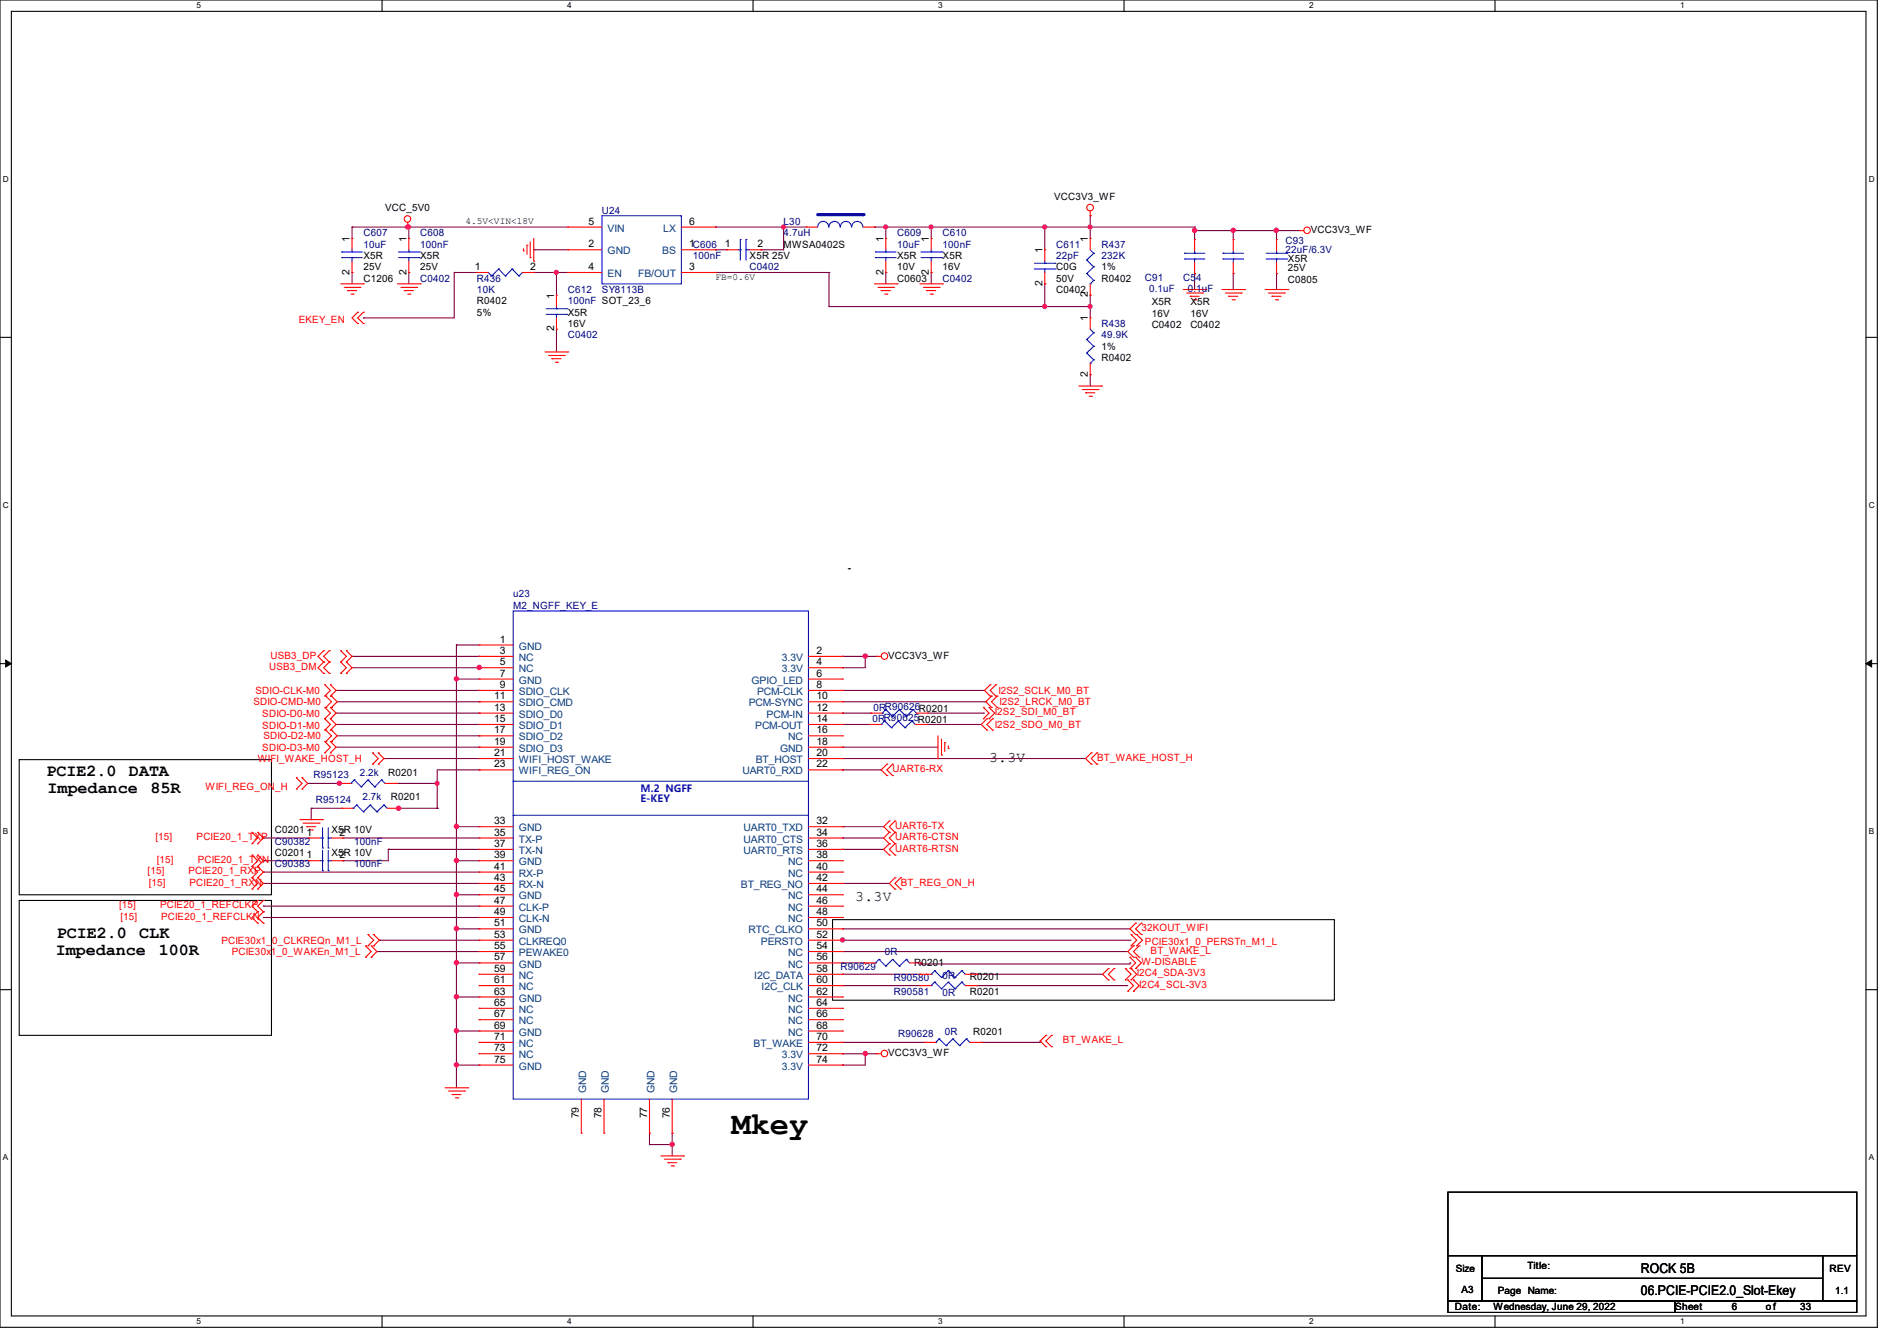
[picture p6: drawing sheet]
<svg xmlns="http://www.w3.org/2000/svg" width="297mm" height="210mm" viewBox="0 0 297 210" stroke-linecap="round" stroke-linejoin="round" font-family="sans-serif">
<path d="M0 0h293.9v207.9h-293.9zM1.8 1.8h290.3v204.3h-290.3z" fill="none" stroke="#000" stroke-width=".17"/>
<g fill="#fff">
<path d="M30.8 .2h.7v1.4h-.7z"/>
<path d="M30.8 206.2h.7v1.4h-.7z"/>
</g>
<path d="M59.8 0v1.8M59.8 206.1v1.8" fill="none" stroke="#000" stroke-width=".17"/>
<g fill="#fff">
<path d="M88.8 .2h.7v1.4h-.7z"/>
<path d="M88.8 206.2h.7v1.4h-.7z"/>
</g>
<path d="M117.9 0v1.8M117.9 206.1v1.8" fill="none" stroke="#000" stroke-width=".17"/>
<g fill="#fff">
<path d="M146.9 .2h.7v1.4h-.7z"/>
<path d="M146.9 206.2h.7v1.4h-.7z"/>
</g>
<path d="M176 0v1.8M176 206.1v1.8" fill="none" stroke="#000" stroke-width=".17"/>
<g fill="#fff">
<path d="M205 .2h.7v1.4h-.7z"/>
<path d="M205 206.2h.7v1.4h-.7z"/>
</g>
<path d="M234.1 0v1.8M234.1 206.1v1.8" fill="none" stroke="#000" stroke-width=".17"/>
<g fill="#fff">
<path d="M263.1 .2h.6v1.4h-.6z"/>
<path d="M263.1 206.2h.6v1.4h-.6z"/>
<path d="M.5 27.3h.9v1.4h-.9z"/>
<path d="M292.6 27.3h.9v1.4h-.9z"/>
<path d="M.5 78.4h.9v1.4h-.9z"/>
<path d="M292.6 78.4h.9v1.4h-.9z"/>
</g>
<path d="M0 52.8h1.8M292.1 52.8h1.8" fill="none" stroke="#000" stroke-width=".17"/>
<g fill="#fff">
<path d="M.5 129.5h.8v1.4h-.8z"/>
<path d="M292.6 129.5h.8v1.4h-.8z"/>
</g>
<path d="M0 103.9h1.8M292.1 103.9h1.8" fill="none" stroke="#000" stroke-width=".17"/>
<path d="M.9 103.4l.9 .5-.9 .5zM292.1 103.9l.9-.5v1z" fill="#000" stroke="#000" stroke-width=".16"/>
<g fill="#fff">
<path d="M.5 180.5h.8v1.4h-.8z"/>
<path d="M292.6 180.5h.8v1.4h-.8z"/>
</g>
<g fill="none" stroke="#000" stroke-width=".17">
<path d="M132.8 89.1h.2M133 89.1h.1M3 119h39.5v21.1h-39.5zM0 155h1.8M3 141h39.5v21.1h-39.5zM130.3 144h78.6v12.6h-78.6zM292.1 155h1.8M226.7 186.7h64v9.9h-64zM226.7 196.6h5.3v7.2h-5.3zM232 196.6h53.4v3.6h-53.4zM285.4 196.6h5.3v7.2h-5.3zM226.7 203.8h35.6v1.7h-35.6z"/>
<path d="M232 200.2h53.4v3.6h-53.4zM262.3 203.8h28.4v1.7h-28.4z"/>
</g>
<g fill="none" stroke="#800040" stroke-width=".17">
<path d="M55.1 35.6h.1M55.1 35.6h33.8M55.1 35.6v1.7M63.8 35.6h.1M64 35.6h.1M64 35.6v1.7M83.6 39.1h.1M83.6 39.1h5.3M112 39.1h.1M112 35.6h.1M112 35.6h14.2M112 39.1h1.8"/>
<path d="M119.1 39.1h.1M122.7 35.6h.1M122.7 35.6v3.5h-3.6M136.9 35.6h.1M136.9 35.6h50.1M138.7 35.6h.1M138.7 35.6v1.7M145.8 35.6h.1M145.8 35.6v1.7M163.6 35.6h.1M163.6 35.6v3.5M170.7 35.6h.1"/>
<path d="M170.7 33.8h.1M170.7 33.8v3.5M187 36.1h.1M187 37.5h.1M187 35.6h.1M187 36.1h16.4M187 35.6v1.9M193.1 36.1h.1M193.1 36.1v1.4M199.9 36.1h.1M199.9 36.1v1.4M55.1 42.7h.1"/>
<path d="M55.1 42.7v1.7M56.9 49.8h.1M64 42.7h.1M64 42.7v1.7M71.1 42.7h.1M71.1 42.7h3.6M71.1 42.7v7.1h-14.2M83.6 42.7h.1M83.6 42.7h5.3M87.1 42.7h.1M87.1 51.6h.1M87.1 42.7v3.5"/>
<path d="M87.1 51.6v3.5M112 42.7h.1M112 42.7h17.8M129.8 42.7h.1M129.8 48h.1M129.8 42.7v5.3M129.8 48h40.9M138.7 42.7h.1M138.7 42.7v1.7M145.8 42.7h.1M145.8 42.7v1.7M163.6 44.4h.1"/>
<path d="M163.6 48h.1M163.6 44.4v3.6M170.7 48h.1M170.7 58.7h.1M170.7 46.2h.1M170.7 46.2v3.6M170.7 58.7v1.8M187 42.8h.1M187 42.8v2.5M193.1 42.8h.1M193.1 42.8v2.5M199.9 42.8h.1"/>
<path d="M199.9 42.8v2.5M52.6 117h22.4M52.6 108.1h22.4M52.6 111.7h22.4M52.6 113.5h22.4M52.8 109.9h22.2M52.8 115.2h22.2M55.1 102.8h19.9M55.1 104.6h20.1M60.1 118.8h.1M60.1 118.8h14.9M71.5 101h.1"/>
<path d="M71.5 106.3h.1M71.5 101v69.3M71.5 101h3.5M71.5 106.3h3.5M75 117h.1M75 115.2h.1M75 113.5h.1M75 111.7h.1M75 108.1h.1M75 109.9h.1M75 102.8h.1M75 104.6h.1"/>
<path d="M75.2 104.6h.1M131.9 117h.1M131.9 102.8h.1M131.9 104.6h.1M131.9 118.8h.1M131.9 108.1h.1M131.9 111.7h.1M131.9 113.5h.1M131.9 117h15M131.9 118.8h38.1M131.9 102.8h5.3M131.9 108.1h22.2"/>
<path d="M131.9 109.9h22.4M131.9 111.7h4.5M131.9 113.5h4.3M135.5 102.8h.1M135.5 102.8v1.8h-3.6M145.1 113.5h.1M145.1 113.5h8.5M145.2 111.7h8.8M154 111.7h.1M154.3 109.9h.1M41.2 138.3h.1M41.2 136.6h.1"/>
<path d="M41.2 134.8h.1M41.2 131.2h.1M41.2 138.3h33.8M41.2 134.8h7.1M41.2 131.2h7.1M41.2 136.6h33.8M48.2 122.7h5.1M48.7 128.4h.1M48.7 126.6h.1M48.7 126.6h4.8M48.7 126.6v1.8M53.2 122.7h.1"/>
<path d="M53.3 122.7h.1M53.7 131.2h.1M53.7 134.8h.1M53.7 131.2h21.3M60.8 133h.1M60.8 133v1.8h-7.1M60.8 133h14.2M62.1 122.7h6.4M62.2 126.6h6.3M62.4 126.6h.1M68.5 122.7h.1M68.5 126.6h.1"/>
<path d="M71.5 129.5h.1M71.5 134.8h.1M71.5 129.5h3.5M71.5 134.8h3.5M75 120.6h.1M75 120.6h-6.5v6M131.9 138.3h.1M131.9 133h.1M131.9 131.2h.1M131.9 129.5h.1M131.9 120.6h.1M131.9 138.3h7.3"/>
<path d="M131.9 129.5h6.4M131.9 133h6.4M131.9 131.2h6.4M131.9 120.6h6.1M41.2 143.7h.1M41.2 141.9h.1M41.2 143.7h33.8M41.2 141.9h33.8M59 149h.1M59 149h16M59.4 147.2h.1M59.4 147.2h15.6"/>
<path d="M71.5 140.1h.1M71.5 145.5h.1M71.5 150.8h.1M71.5 156.1h.1M71.5 140.1h3.5M71.5 145.5h3.5M71.5 150.8h3.5M71.5 156.1h3.5M131.7 147.2h.1M131.7 147.2h45.4M131.9 152.6h.1M131.9 154.3h.1"/>
<path d="M131.9 145.5h.1M131.9 147.2h.1M131.9 149h.1M131.9 150.8h.1M131.9 152.6h12.1M131.9 154.3h12.1M131.9 145.5h45M131.9 150.8h3.4M131.9 149h44.7M144.2 151h.1M144.2 150.8h.1M144.2 150.8v.2"/>
<path d="M152.9 152.6h.1M152.9 154.3h.1M152.9 152.6h19.7M152.9 154.3h23.7M176.9 150.8h.1M176.9 150.8v.2h-32.7M71.5 161.5h.1M71.5 166.8h.1M71.5 161.5h3.5M71.5 166.8h3.5M101.7 177.5h.1M101.7 179.2h.1"/>
<path d="M101.7 177.5v1.7M101.7 179.2h3.5M105.2 177.5h.1M105.2 179.2h.1M105.2 177.5v3.5M131.9 165h.1M131.9 166.8h.1M131.9 163.2h.1M131.9 165h5.3M131.9 163.2h12.8M135.5 165h.1M135.5 165v1.8h-3.6"/>
<path d="M153.6 163.2h.1M162.9 163h.1M162.9 163v.2h-9.3"/>
</g>
<g fill="#f0f" stroke="#f0f" stroke-width=".17">
<circle cx="138.7" cy="35.5" r=".32"/>
<circle cx="87.1" cy="42.7" r=".32"/>
<circle cx="122.7" cy="35.5" r=".32"/>
<circle cx="63.8" cy="35.5" r=".33"/>
<circle cx="64" cy="35.5" r=".32"/>
<circle cx="163.6" cy="48" r=".32"/>
<circle cx="163.6" cy="35.5" r=".32"/>
<circle cx="145.8" cy="35.5" r=".32"/>
<circle cx="170.7" cy="48" r=".32"/>
<circle cx="71.5" cy="134.7" r=".34"/>
<circle cx="71.5" cy="129.4" r=".34"/>
<circle cx="71.5" cy="145.4" r=".34"/>
<circle cx="71.5" cy="140.1" r=".34"/>
<circle cx="71.5" cy="150.7" r=".34"/>
<circle cx="71.5" cy="161.4" r=".34"/>
<circle cx="71.5" cy="156.1" r=".34"/>
<circle cx="71.5" cy="106.3" r=".34"/>
<circle cx="71.5" cy="166.8" r=".34"/>
<circle cx="105.2" cy="179.2" r=".34"/>
<circle cx="135.5" cy="165" r=".34"/>
<circle cx="135.5" cy="102.7" r=".34"/>
<circle cx="193.1" cy="36.1" r=".34"/>
<circle cx="199.8" cy="36.1" r=".34"/>
<circle cx="187" cy="36.1" r=".34"/>
<circle cx="131.9" cy="147.2" r=".34"/>
<circle cx="170.7" cy="35.5" r=".32"/>
<circle cx="75" cy="104.5" r=".34"/>
<circle cx="68.4" cy="122.7" r=".32"/>
<circle cx="53.1" cy="122.7" r=".33"/>
<circle cx="62.4" cy="126.6" r=".34"/>
</g>
<g fill="none" stroke="#f00" stroke-width=".17">
<path d="M55.1 37.3h.1M55.1 37.3v1.8M63.8 35.6h.1M63.8 34.8v.8M64 37.3h.1M64 37.3v1.8M82 39.3h.1M82 38.9v.4M82.5 38.4h.1M82.5 38.4v1.4M83 37.9v2.4M83.6 37.3v3.6"/>
<path d="M113.8 39.1h.1M113.8 39.1h1.8M117.3 39.1h1.8M119.1 39.1h.1M138.7 37.3h.1M138.7 37.3v1.8M145.8 37.3h.1M145.8 37.3v1.8M170.7 33.8h.1M170.7 37.3h.1M170.7 33.1v.7M170.7 37.3v1.8"/>
<path d="M199.9 37.5h.1M199.9 37.5v1.8M203.4 36.1h.1M203.4 36.1h.7M53.3 44.4h3.6M53.9 45h2.4M54.4 45.5h.1M54.4 45.5h1.4M54.9 46.1h.4M55.1 42.7h.1M55.1 40.9v1.8M55.3 46.1h.1"/>
<path d="M56 50.7h.1M56 48.9h.1M56 48.9l-.9 .9 .9 .9M56.3 45h.1M56.9 44.4h.1M56.9 50.7h.1M56.9 48.9h.1M56.9 48.9l-.9 .9 .9 .9M62.2 44.4h3.6M62.8 45h2.4M63.3 45.5h.1M63.3 45.5h1.4"/>
<path d="M63.8 46.1h.4M64 42.7h.1M64 40.9v1.8M64.2 46.1h.1M65.2 45h.1M65.8 44.4h.1M83 40.3h.1M83.6 40.9h.1M85.3 55.1h3.6M85.9 55.7h2.4M86.4 56.2h.1M86.4 56.2h1.4"/>
<path d="M87 56.7h.3M87.3 56.7h.1M88.3 55.7h.1M88.9 55.1h.1M136.9 44.4h3.6M137.5 45h2.4M138 45.5h.1M138 45.5h1.4M138.5 46.1h.4M138.7 42.7h.1M138.7 40.9v1.8M138.9 46.1h.1"/>
<path d="M139.9 45h.1M140.5 44.4h.1M144 44.4h3.6M144.6 45h2.4M145.1 45.5h.1M145.1 45.5h1.4M145.6 46.1h.4M145.8 42.7h.1M145.8 40.9v1.8M146 46.1h.1M147 45h.1M147.6 44.4h.1"/>
<path d="M170.7 46.2h.1M170.7 44.4v1.8M185.3 45.3h3.5M185.8 45.9h2.5M186.4 46.4h.1M186.4 46.4h1.3M186.9 46.9h.3M187.2 46.9h.1M188.3 45.9h.1M188.8 45.3h.1M191.3 45.3h3.6M191.9 45.9h2.5"/>
<path d="M192.4 46.4h.1M192.4 46.4h1.4M192.9 46.9h.4M193.3 46.9h.1M194.4 45.9h.1M194.9 45.3h.1M198.1 45.3h3.5M198.6 45.9h2.5M199.1 46.4h.1M199.1 46.4h1.5M199.7 46.9h.3M199.9 42.8h.1"/>
<path d="M199.9 41.1v1.7M200 46.9h.1M201.1 45.9h.1M201.6 45.3h.1M168.9 60.5h3.6M169.5 61h2.4M170 61.5h.1M170 61.5h1.4M170.5 62.1h.4M170.9 62.1h.1M171.9 61h.1M172.5 60.5h.1"/>
<path d="M50.7 101.9h.1M50.7 103.7h.1M50.7 105.5h.1M50.7 101.9l-.9 .9 .9 .9M50.7 103.7l-.9 .9 .9 .9M50.8 112.6h.1M50.8 110.8h.1M50.8 114.3h.1M50.8 117.9h.1M50.8 116.1h.1M50.8 109h.1M50.8 107.2h.1"/>
<path d="M50.8 110.8l.9 .9-.9 .9M50.8 112.6l.9 .9-.9 .8M50.8 116.1l.9 .9-.9 .9M50.8 107.2l.9 .9-.9 .9M51 116.1h.1M51 114.3h.1M51 110.8h.1M51 109h.1M51 114.3l.9 .9-.9 .9M51 109l.9 .9-.9 .9M51.6 101.9h.1M51.6 103.7h.1"/>
<path d="M51.6 105.5h.1M51.6 101.9l-.9 .9 .9 .9M51.6 103.7l-.9 .9 .9 .9M51.7 110.8h.1M51.7 112.6h.1M51.7 114.3h.1M51.7 116.1h.1M51.7 117.9h.1M51.7 107.2h.1M51.7 109h.1M51.7 110.8l.9 .9-.9 .9M51.7 112.6l.9 .9-.9 .8"/>
<path d="M51.7 116.1l.9 .9-.9 .9M51.7 107.2l.9 .9-.9 .9M51.9 114.3h.1M51.9 116.1h.1M51.9 109h.1M51.9 110.8h.1M51.9 114.3l.9 .9-.9 .9M51.9 109l.9 .9-.9 .9M53.3 101.9h.1M53.3 103.7h.1M53.3 105.5h.1M53.3 101.9l.9 .9-.9 .9"/>
<path d="M53.3 103.7l.9 .9-.9 .9M54.2 103.7h.1M54.2 101.9h.1M54.2 105.5h.1M54.2 101.9l.9 .9-.9 .9M54.2 103.7l.9 .9-.9 .9M58.3 117.9h.1M58.3 119.7h.1M58.3 117.9l.9 .9-.9 .9M59.2 119.7h.1M59.2 117.9h.1M59.2 117.9l.9 .9-.9 .9"/>
<path d="M75 101h.1M75 102.8h.1M75 104.6h.1M75 106.3h.1M75 108.1h.1M75 109.9h.1M75 111.7h.1M75 113.5h.1M75 115.2h.1M75 117h.1M75 118.8h.1M75 102.8h5.3"/>
<path d="M75 101h5.3M75 104.6h5.3M75 106.3h5.3M75 108.1h5.3M75 109.9h5.3M75 111.7h5.3M75 113.5h5.3M75 115.2h5.3M75 117h5.3M75 118.8h5.3M126.6 102.8h5.3M126.6 104.6h5.3"/>
<path d="M126.6 106.3h5.3M126.6 108.1h5.3M126.6 109.9h5.3M126.6 111.7h5.3M126.6 113.5h5.3M126.6 115.2h5.3M126.6 117h5.3M126.6 118.8h5.3M131.9 102.8h.1M131.9 104.6h.1M131.9 106.3h.1M131.9 108.1h.1"/>
<path d="M131.9 109.9h.1M131.9 111.7h.1M131.9 113.5h.1M131.9 115.2h.1M131.9 117h.1M131.9 118.8h.1M137.2 102.8h.1M137.2 102.8h.8M138.9 119.7h.1M138.9 119.7l-.9 .9 .9 .9M139.7 119.7h.1M139.7 119.7l-.8 .9 .8 .9"/>
<path d="M146.9 118.8h.1M146.9 115.2v3.6M147.4 118.2h.1M147.4 115.7v2.5M147.9 116.3h.1M147.9 116.3v1.4M148.5 117.2h.1M148.5 116.8v.4M154 112.6h.1M154 110.8h.1M154 110.8l.9 .9-.9 .9M154.5 112.6h.1"/>
<path d="M154.5 114.3h.1M154.5 112.6l-.9 .9 .9 .8M154.9 112.6h.1M154.9 110.8h.1M154.9 110.8l.8 .9-.8 .9M155 107.2h.1M155 109h.1M155 107.2l-.9 .9 .9 .9M155.2 109h.1M155.2 110.8h.1M155.2 109l-.9 .9 .9 .9M155.4 114.3h.1"/>
<path d="M155.4 112.6h.1M155.4 112.6l-.9 .9 .9 .8M155.9 109h.1M155.9 107.2h.1M155.9 107.2l-.9 .9 .9 .9M156.1 110.8h.1M156.1 109h.1M156.1 109l-.9 .9 .9 .9M170.9 117.9h.1M170.9 119.7h.1M170.9 117.9l-.9 .9 .9 .9M171.7 119.7h.1"/>
<path d="M171.7 117.9h.1M171.7 117.9l-.8 .9 .8 .9M39.5 139.2h.1M39.5 137.5h.1M39.5 135.7h.1M39.5 133.9h.1M39.5 130.3h.1M39.5 132.1h.1M39.5 137.5l.8 .8-.8 .9M39.5 135.7l.8 .9-.8 .9M39.5 133.9l.8 .9-.8 .9M39.5 130.3l.8 .9-.8 .9"/>
<path d="M40.3 137.5h.1M40.3 139.2h.1M40.3 135.7h.1M40.3 133.9h.1M40.3 132.1h.1M40.3 130.3h.1M40.3 137.5l.9 .8-.9 .9M40.3 135.7l.9 .9-.9 .9M40.3 133.9l.9 .9-.9 .9M40.3 130.3l.9 .9-.9 .9M46.4 121.8h.1M46.4 123.6h.1"/>
<path d="M46.4 121.8l.9 .9-.9 .9M46.9 128.4h3.6M47.3 123.6h.1M47.3 121.8h.1M47.3 121.8l.9 .9-.9 .9M47.5 128.9h2.5M48 129.5h.1M48 129.5h1.4M48.3 134.8h.1M48.3 131.2h.1M48.3 131.2h1.8M48.3 134.8h1.8"/>
<path d="M48.6 130h.3M48.9 130h.1M50 128.9h.1M50.5 128.4h.1M51.9 131.2h1.8M51.9 134.8h1.8M53.2 122.7h.1M53.2 122.7h1.7M53.7 134.8h.1M53.7 131.2h.1M60.3 122.7h1.8M62.1 122.7h.1"/>
<path d="M75 120.6h.1M75 134.8h.1M75 133h.1M75 136.6h.1M75 131.2h.1M75 129.5h.1M75 138.3h.1M75 129.5h5.3M75 120.6h5.3M75 131.2h5.3M75 133h5.3M75 134.8h5.3"/>
<path d="M75 136.6h5.3M75 138.3h5.3M126.6 129.5h5.3M126.6 120.6h5.3M126.6 131.2h5.3M126.6 133h5.3M126.6 134.8h5.3M126.6 136.6h5.3M126.6 138.3h5.3M131.9 120.6h.1M131.9 129.5h.1M131.9 131.2h.1"/>
<path d="M131.9 133h.1M131.9 134.8h.1M131.9 136.6h.1M131.9 138.3h.1M138.9 121.5h.1M139.2 132.1h.1M139.2 133.9h.1M139.2 130.3h.1M139.2 128.6h.1M139.2 132.1l-.9 .9 .9 .9M139.2 130.3l-.9 .9 .9 .9M139.2 128.6l-.9 .9 .9 .8"/>
<path d="M139.7 121.5h.1M140.1 133.9h.1M140.1 132.1h.1M140.1 130.3h.1M140.1 128.6h.1M140.1 137.5h.1M140.1 139.2h.1M140.1 132.1l-.9 .9 .9 .9M140.1 130.3l-.9 .9 .9 .9M140.1 128.6l-.9 .9 .9 .8M140.1 137.5l-.9 .8 .9 .9M141 139.2h.1"/>
<path d="M141 137.5h.1M141 137.5l-.9 .8 .9 .9M40.3 144.6h.1M40.3 142.8h.1M40.3 141h.1M40.3 142.8l-.8 .9 .8 .9M40.3 141l-.8 .9 .8 .9M41.2 144.6h.1M41.2 142.8h.1M41.2 141h.1M41.2 142.8l-.9 .9 .9 .9M41.2 141l-.9 .9 .9 .9"/>
<path d="M57.2 149.9h.1M57.2 148.1h.1M57.2 148.1l.9 .9-.9 .9M57.6 148.1h.1M57.6 146.3h.1M57.6 146.3l.9 .9-.9 .9M58.1 148.1h.1M58.1 149.9h.1M58.1 148.1l.9 .9-.9 .9M58.5 146.3h.1M58.5 148.1h.1M58.5 146.3l.9 .9-.9 .9"/>
<path d="M75 140.1h.1M75 141.9h.1M75 143.7h.1M75 145.5h.1M75 147.2h.1M75 149h.1M75 150.8h.1M75 159.7h.1M75 157.9h.1M75 156.1h.1M75 154.3h.1M75 152.6h.1"/>
<path d="M75 140.1h5.3M75 141.9h5.3M75 143.7h5.3M75 145.5h5.3M75 147.2h5.3M75 149h5.3M75 150.8h5.3M75 152.6h5.3M75 159.7h5.3M75 157.9h5.3M75 156.1h5.3M75 154.3h5.3"/>
<path d="M126.6 140.1h5.3M126.6 141.9h5.3M126.6 143.7h5.3M126.6 145.5h5.3M126.6 147.2h5.3M126.6 149h5.3M126.6 150.8h5.3M126.6 152.6h5.3M126.6 159.7h5.3M126.6 157.9h5.3M126.6 156.1h5.3M126.6 154.3h5.3"/>
<path d="M131.9 140.1h.1M131.9 141.9h.1M131.9 143.7h.1M131.9 145.5h.1M131.9 147.2h.1M131.9 149h.1M131.9 150.8h.1M131.9 152.6h.1M131.9 159.7h.1M131.9 157.9h.1M131.9 156.1h.1M131.9 154.3h.1"/>
<path d="M144 154.3h.1M144 154.3h1.8M151.1 154.3h1.8M152.9 154.3h.1M173.5 151.7h.1M173.5 153.5h.1M173.5 151.7l-.9 .9 .9 .9M174.4 153.5h.1M174.4 151.7h.1M174.4 151.7l-.9 .9 .9 .9M176.2 153.5h.1M176.2 151.7h.1"/>
<path d="M176.2 151.7l.9 .9-.9 .9M176.6 155.2h.1M176.6 153.5h.1M176.6 153.5l.9 .8-.9 .9M176.9 151.7h.1M176.9 149.9h.1M176.9 149.9l.9 .9-.9 .9M177.1 153.5h.1M177.1 151.7h.1M177.1 148.1h.1M177.1 146.3h.1M177.1 146.3l.9 .9-.9 .9"/>
<path d="M177.1 151.7l.9 .9-.9 .9M177.5 149.9h.1M177.5 148.1h.1M177.5 155.2h.1M177.5 153.5h.1M177.5 148.1l-.9 .9 .9 .9M177.5 153.5l.9 .8-.9 .9M177.8 144.6h.1M177.8 146.3h.1M177.8 151.7h.1M177.8 149.9h.1M177.8 144.6l-.9 .9 .9 .8"/>
<path d="M177.8 149.9l.9 .9-.9 .9M178 148.1h.1M178 146.3h.1M178 146.3l.9 .9-.9 .9M178.4 148.1h.1M178.4 149.9h.1M178.4 148.1l-.9 .9 .9 .9M178.7 146.3h.1M178.7 144.6h.1M178.7 144.6l-.9 .9 .9 .8M69.7 170.3h3.5M70.2 170.9h2.5"/>
<path d="M70.8 171.4h.1M70.8 171.4h1.4M71.3 171.9h.4M71.7 171.9h.1M72.7 170.9h.1M73.2 170.3h.1M75 161.5h.1M75 163.2h.1M75 166.8h.1M75 165h.1M75 165h5.3M75 161.5h5.3"/>
<path d="M75 163.2h5.3M75 166.8h5.3M91 177.5h.1M91 172.1v5.4M94.6 177.5h.1M94.6 172.1v5.4M101.7 177.5h.1M101.7 172.1v5.4M105.2 177.5h.1M105.2 172.1v5.4M126.6 165h5.3M126.6 161.5h5.3"/>
<path d="M126.6 163.2h5.3M126.6 166.8h5.3M131.9 161.5h.1M131.9 163.2h.1M131.9 165h.1M131.9 166.8h.1M137.2 165h.1M137.2 165h.8M144.7 163.2h.1M144.7 163.2h1.8M151.8 163.2h1.8M153.6 163.2h.1"/>
<path d="M163.7 163.9h.1M163.7 162.1h.1M163.7 162.1l-.8 .9 .8 .9M164.6 162.1h.1M164.6 163.9h.1M164.6 162.1l-.9 .9 .9 .9M103.5 181h3.5M104 181.5h2.5M104.6 182.1h.1M104.6 182.1h1.4M105.1 182.6h.4M105.5 182.6h.1"/>
<path d="M106.5 181.5h.1M107 181h.1"/>
<circle cx="63.8" cy="34.3" r=".51"/>
<circle cx="170.7" cy="32.5" r=".52"/>
<circle cx="204.6" cy="36.1" r=".51"/>
<circle cx="138.5" cy="102.7" r=".51"/>
<circle cx="138.5" cy="165" r=".51"/>
</g>
<g fill="none" stroke="#00f" stroke-width=".17">
<path d="M53.5 39.5h.1M53.5 39.5h3.2M55.1 39.5h.1M55.1 39.1v.4M62.4 39.5h3.2M64 39.5h.1M64 39.1v.4M65.6 39.5h.1M115.6 39.1h.3M115.9 39.1h.1M115.9 37.5h.1M115.9 37.5v3.2"/>
<path d="M116.8 37.5h.1M116.8 39.1h.1M116.8 39.1h.5M116.8 37.5v3.2M128 35.6a.87 .87 0 0 1 .9-.9 .87 .87 0 0 1 .9 .9M129.8 35.6a.87 .87 0 0 1 .9-.9 .87 .87 0 0 1 .8 .9M131.6 35.6a.87 .87 0 0 1 .8-.9 .87 .87 0 0 1 .9 .9M133.3 35.6a.87 .87 0 0 1 .9-.9 .87 .87 0 0 1 .9 .9M137.1 39.5h.1M137.1 39.5h3.2M138.7 39.5h.1M138.7 39.1v.4"/>
<path d="M144.2 39.5h3.2M145.8 39.5h.1M145.8 39.1v.4M147.4 39.5h.1M170.7 39.1l.5 .6M171.2 39.7h.1M171.2 39.7l-1.1 1M198.2 39.7h3.3M199.9 39.7h.1M199.9 39.3v.4M201.5 39.7h.1M53.5 40.3h.1"/>
<path d="M53.5 40.3h3.2M55.1 40.3h.1M55.1 40.3v.6M62.4 40.3h3.2M64 40.3h.1M64 40.3v.6M65.6 40.3h.1M137.1 40.3h.1M137.1 40.3h3.2M138.7 40.3h.1M138.7 40.3v.6M144.2 40.3h3.2"/>
<path d="M145.8 40.3h.1M145.8 40.3v.6M147.4 40.3h.1M170.1 40.7h.1M170.1 42.8h.1M170.1 40.7l1.1 1.1M170.1 42.8l1.1 1.1M170.7 44.4h.1M171.2 41.8h.1M171.2 43.9h.1M171.2 41.8l-1.1 1M171.2 43.9l-.5 .5"/>
<path d="M198.2 40.6h3.3M199.9 40.6h.1M199.9 40.6v.5M201.5 40.6h.1M80.3 95.7h46.3v76.4h-46.3zM50.1 134.8h.4M50.1 131.2h.4M50.5 134.8h.1M50.5 136.4h.1M50.5 131.2h.1M50.5 132.8h.1M50.5 129.6v3.2"/>
<path d="M50.5 133.2v3.2M51.4 136.4h.1M51.4 134.8h.1M51.4 132.8h.1M51.4 131.2h.1M51.4 134.8h.5M51.4 129.6v3.2M51.4 133.2v3.2M51.4 131.2h.5M54.9 122.7h.1M55.5 122.1h.1M55.5 122.1l1.1 1.1"/>
<path d="M55.5 122.1l-.6 .6M56.6 123.2h.1M57.6 122.1h.1M57.6 122.1l1.1 1.1M57.6 122.1l-1 1.1M58.7 123.2h.1M59.7 122.1h.1M59.7 122.1l.6 .6M59.7 122.1l-1 1.1M80.3 127.7h.1M80.3 122.3h.1M80.3 127.7h46.3"/>
<path d="M80.3 122.3h46.3M145.8 154.3h.1M146.3 153.8h.1M146.3 153.8l1.1 1.1M146.3 153.8l-.5 .5M147.4 154.9h.1M148.5 153.8h.1M148.5 153.8l1 1.1M148.5 153.8l-1.1 1.1M149.5 154.9h.1M150.6 153.8h.1M150.6 153.8l.5 .5"/>
<path d="M150.6 153.8l-1.1 1.1M146.5 163.2h.1M147 162.7h.1M147 162.7l1.1 1M147 162.7l-.5 .5M148.1 163.7h.1M149.2 162.7h.1M149.2 162.7l1 1M149.2 162.7l-1.1 1M150.2 163.7h.1M151.3 162.7h.1M151.3 162.7l.5 .5"/>
<path d="M151.3 162.7l-1.1 1"/>
</g>
<path d="M128 33.6h7.1" fill="none" stroke="#00f" stroke-width=".51"/>
<circle cx="135.1" cy="33.6" r=".25" fill="#00f"/>
<g fill="none" stroke="#f00" stroke-width=".17">
<path d="M88.9 39.1h.1M88.9 35.6h.1M88.9 35.6h5.3M88.9 39.1h5.3M106.7 35.6h5.3M106.7 39.1h5.3M112 35.6h.1M112 39.1h.1M126.2 35.6h.1M126.2 35.6h1.8M135.1 35.6h1.8M136.9 35.6h.1"/>
<path d="M163.6 39.1h.1M163.6 39.1v1.8M187 37.5h.1M187 37.5v1.8M193.1 37.5h.1M193.1 37.5v1.8M74.7 42.7h.1M74.7 42.7h1.8M81.8 42.7h1.8M83.6 42.7h.1M87.1 46.2h.1M87.1 51.6h.1"/>
<path d="M87.1 46.2v1.8M87.1 49.8v1.8M88.9 42.7h.1M88.9 42.7h5.3M106.7 42.7h5.3M112 42.7h.1M163.6 44.4h.1M163.6 42.7v1.7M170.7 49.8h.1M170.7 58.7h.1M170.7 49.8v1.8M170.7 56.9v1.8"/>
<path d="M187 42.8h.1M187 41.1v1.7M193.1 42.8h.1M193.1 41.1v1.7M136.2 113.5h.1M136.2 113.5h1.8M136.4 111.7h.1M136.4 111.7h1.7M143.3 113.5h1.8M143.5 111.7h1.7M145.1 113.5h.1M145.2 111.7h.1"/>
<path d="M53.5 126.6h.1M53.5 126.6h1.8M60.6 126.6h1.8M62.4 126.6h.1M135.3 150.8h.1M135.3 150.8h1.8M142.4 150.8h1.8M144 152.6h.1M144 152.6h1.8M144.2 150.8h.1M151.1 152.6h1.8M152.9 152.6h.1"/>
</g>
<g fill="none" stroke="#00f" stroke-width=".17">
<path d="M94.2 33.8h12.5v10.6h-12.5zM185.5 39.7h.1M185.5 39.7h3.1M187 39.7h.1M187 39.3v.4M191.5 39.7h.1M191.5 39.7h3.2M193.1 39.7h.1M193.1 39.3v.4M76.5 42.7l.5 .5M77 43.2h.1M78.1 42.1h.1"/>
<path d="M78.1 42.1l-1.1 1.1M78.1 42.1l1 1.1M79.1 43.2h.1M80.2 42.1h.1M80.2 42.1l-1.1 1.1M80.2 42.1l1 1.1M81.2 43.2h.1M81.8 42.7h.1M81.8 42.7l-.6 .5M85.5 49.2h3.2M85.5 48.3h3.2M87.1 48.3h.1"/>
<path d="M87.1 49.2h.1M87.1 48v.3M87.1 49.2v.6M88.7 49.2h.1M88.7 48.3h.1M162 42.1h3.2M162 41.2h3.2M163.6 41.2h.1M163.6 42.1h.1M163.6 40.9v.3M163.6 42.1v.6M165.2 42.1h.1"/>
<path d="M165.2 41.2h.1M170.1 53.2h.1M170.1 55.3h.1M170.1 53.2l1.1 1M170.1 55.3l1.1 1M170.7 56.9h.1M170.7 51.6l.5 .5M171.2 52.1h.1M171.2 54.2h.1M171.2 56.3h.1M171.2 52.1l-1.1 1.1M171.2 54.2l-1.1 1.1"/>
<path d="M171.2 56.3l-.5 .6M185.5 40.6h.1M185.5 40.6h3.1M187 40.6h.1M187 40.6v.5M191.5 40.6h.1M191.5 40.6h3.2M193.1 40.6h.1M193.1 40.6v.5M138 113.5h.1M138.1 111.7h.1M138.5 112.9h.1"/>
<path d="M138.5 112.9l1.1 1.1M138.5 112.9l-.5 .6M138.7 111.1h.1M138.7 111.1l1 1.1M138.7 111.1l-.6 .6M139.6 114h.1M139.7 112.2h.1M140.6 112.9h.1M140.6 112.9l1.1 1.1M140.6 112.9l-1 1.1M140.8 111.1h.1M140.8 111.1l1.1 1.1"/>
<path d="M140.8 111.1l-1.1 1.1M141.7 114h.1M141.9 112.2h.1M142.8 112.9h.1M142.8 112.9l.5 .6M142.8 112.9l-1.1 1.1M143 111.1h.1M143 111.1l.5 .6M143 111.1l-1.1 1.1M55.3 126.6h.1M55.8 126.1h.1M55.8 126.1l1.1 1"/>
<path d="M55.8 126.1l-.5 .5M56.9 127.1h.1M58 126.1h.1M58 126.1l1 1M58 126.1l-1.1 1M59 127.1h.1M60.1 126.1h.1M60.1 126.1l.5 .5M60.1 126.1l-1.1 1M137.1 150.8h.1M137.6 150.2h.1M137.6 150.2l1.1 1.1"/>
<path d="M137.6 150.2l-.5 .6M138.7 151.3h.1M139.7 150.2h.1M139.7 150.2l1.1 1.1M139.7 150.2l-1 1.1M140.8 151.3h.1M141.9 150.2h.1M141.9 150.2l.5 .6M141.9 150.2l-1.1 1.1M145.8 152.6h.1M146.3 152h.1M146.3 152l1.1 1.1"/>
<path d="M146.3 152l-.5 .6M147.4 153.1h.1M148.5 152h.1M148.5 152l1 1.1M148.5 152l-1.1 1.1M149.5 153.1h.1M150.6 152h.1M150.6 152l.5 .6M150.6 152l-1.1 1.1"/>
</g>
<g fill="#f0f" stroke="#f0f" stroke-width=".17">
<circle cx="138.7" cy="35.5" r=".32"/>
<circle cx="87.1" cy="42.7" r=".32"/>
<circle cx="122.7" cy="35.5" r=".32"/>
<circle cx="63.8" cy="35.5" r=".33"/>
<circle cx="64" cy="35.5" r=".32"/>
<circle cx="163.6" cy="48" r=".32"/>
<circle cx="163.6" cy="35.5" r=".32"/>
<circle cx="145.8" cy="35.5" r=".32"/>
<circle cx="170.7" cy="48" r=".32"/>
<circle cx="71.5" cy="134.7" r=".34"/>
<circle cx="71.5" cy="129.4" r=".34"/>
<circle cx="71.5" cy="145.4" r=".34"/>
<circle cx="71.5" cy="140.1" r=".34"/>
<circle cx="71.5" cy="150.7" r=".34"/>
<circle cx="71.5" cy="161.4" r=".34"/>
<circle cx="71.5" cy="156.1" r=".34"/>
<circle cx="71.5" cy="106.3" r=".34"/>
<circle cx="71.5" cy="166.8" r=".34"/>
<circle cx="105.2" cy="179.2" r=".34"/>
<circle cx="135.5" cy="165" r=".34"/>
<circle cx="135.5" cy="102.7" r=".34"/>
<circle cx="193.1" cy="36.1" r=".34"/>
<circle cx="199.8" cy="36.1" r=".34"/>
<circle cx="187" cy="36.1" r=".34"/>
<circle cx="131.9" cy="147.2" r=".34"/>
<circle cx="170.7" cy="35.5" r=".32"/>
<circle cx="75" cy="104.5" r=".34"/>
<circle cx="68.4" cy="122.7" r=".32"/>
<circle cx="53.1" cy="122.7" r=".33"/>
<circle cx="62.4" cy="126.6" r=".34"/>
</g>
<text font-size="5" x="114.5" y="177.6">Mkey</text>
<g font-size="2.6">
<text x="7.3" y="121.5">PCIE2.0</text>
<text x="7.5" y="124.1">Impedance</text>
<text x="20.2" y="121.5">DATA</text>
<text x="23.5" y="124.1">85R</text>
<text x="8.7" y="149.6">Impedance</text>
<text x="8.9" y="146.9">PCIE2.0</text>
<text x="21.8" y="146.9">CLK</text>
<text x="24.9" y="149.6">100R</text>
</g>
<g font-size="2.3">
<text x="154.9" y="119.4">3.3V</text>
<text x="133.9" y="141.1">3.3V</text>
</g>
<g font-size="2.1">
<text x="256.9" y="202.9">06.PCIE-PCIE2.0_Slot-Ekey</text>
<text x="256.9" y="199.3">ROCK 5B</text>
</g>
<g font-size="1.6">
<text x="60.3" y="33.1">VCC_5V0</text>
<text x="92.1" y="35.2">5</text>
<text x="107.9" y="35.2">6</text>
<text x="165" y="31.3">VCC3V3_WF</text>
<text x="54.7" y="37.9" transform="rotate(-90 54.7 37.9)">1</text>
<text x="56.9" y="40.6">X5R</text>
<text x="63.6" y="37.9" transform="rotate(-90 63.6 37.9)">1</text>
<text x="65.8" y="40.6">X5R</text>
<text x="92.1" y="38.7">2</text>
<text x="107.9" y="38.7">1C606</text>
<text x="113.5" y="38.7">1</text>
<text x="117.4" y="40.6">X5R 25V</text>
<text x="118.6" y="38.7">2</text>
<text x="122.7" y="38.8">MWSA0402S</text>
<text x="138.3" y="37.9" transform="rotate(-90 138.3 37.9)">1</text>
<text x="140.5" y="40.6">X5R</text>
<text x="145.4" y="37.9" transform="rotate(-90 145.4 37.9)">1</text>
<text x="147.6" y="40.6">X5R</text>
<text x="163.2" y="39.7" transform="rotate(-90 163.2 39.7)">1</text>
<text x="170.3" y="37.9" transform="rotate(-90 170.3 37.9)">1</text>
<text x="201.6" y="41.1">X5R</text>
<text x="205.2" y="36.4">VCC3V3_WF</text>
<text x="54.7" y="43" transform="rotate(-90 54.7 43)">2</text>
<text x="56.9" y="44.1">C1206</text>
<text x="56.9" y="42.3">25V</text>
<text x="63.6" y="43" transform="rotate(-90 63.6 43)">2</text>
<text x="65.8" y="42.3">25V</text>
<text x="74.3" y="42.3">1</text>
<text x="74.7" y="47.7">R0402</text>
<text x="83" y="42.3">2</text>
<text x="86.7" y="46.8" transform="rotate(-90 86.7 46.8)">1</text>
<text x="92.1" y="42.3">4</text>
<text x="107.9" y="42.3">3</text>
<text x="138.3" y="43" transform="rotate(-90 138.3 43)">2</text>
<text x="140.5" y="44.1">C0603</text>
<text x="140.5" y="42.3">10V</text>
<text x="145.4" y="43" transform="rotate(-90 145.4 43)">2</text>
<text x="147.6" y="42.3">16V</text>
<text x="163.2" y="44.8" transform="rotate(-90 163.2 44.8)">2</text>
<text x="165.4" y="45.9">C0402</text>
<text x="165.4" y="44.1">50V</text>
<text x="165.4" y="42.3">C0G</text>
<text x="170.3" y="46.6" transform="rotate(-90 170.3 46.6)">2</text>
<text x="172.5" y="44.1">R0402</text>
<text x="172.5" y="42.3">1%</text>
<text x="180.3" y="47.8">X5R</text>
<text x="186.4" y="47.8">X5R</text>
<text x="201.6" y="44.3">C0805</text>
<text x="201.6" y="42.5">25V</text>
<text x="74.7" y="49.4">5%</text>
<text x="86.7" y="51.9" transform="rotate(-90 86.7 51.9)">2</text>
<text x="88.9" y="49.4">X5R</text>
<text x="88.9" y="51.2">16V</text>
<text x="170.3" y="50.3" transform="rotate(-90 170.3 50.3)">1</text>
<text x="180.3" y="51.4">C0402</text>
<text x="180.3" y="49.6">16V</text>
<text x="186.4" y="51.4">C0402</text>
<text x="186.4" y="49.6">16V</text>
<text x="170.3" y="59" transform="rotate(-90 170.3 59)">2</text>
<text x="172.5" y="56.6">R0402</text>
<text x="172.5" y="54.8">1%</text>
<text x="78.2" y="100.6">1</text>
<text x="78.2" y="102.4">3</text>
<text x="78.2" y="104.2">5</text>
<text x="78.2" y="106">7</text>
<text x="78.2" y="107.7">9</text>
<text x="127.8" y="102.4">2</text>
<text x="127.8" y="104.2">4</text>
<text x="127.8" y="106">6</text>
<text x="127.8" y="107.7">8</text>
<text x="139" y="103.1">VCC3V3_WF</text>
<text x="77.3" y="109.5">11</text>
<text x="77.3" y="111.3">13</text>
<text x="77.3" y="113.1">15</text>
<text x="127.8" y="109.5">10</text>
<text x="127.8" y="111.3">12</text>
<text x="127.8" y="113.1">14</text>
<text x="77.3" y="114.9">17</text>
<text x="77.3" y="116.6">19</text>
<text x="77.3" y="118.4">21</text>
<text x="127.8" y="114.9">16</text>
<text x="127.8" y="116.6">18</text>
<text x="127.8" y="118.4">20</text>
<text x="60.8" y="121.5">R0201</text>
<text x="61.2" y="125.3">R0201</text>
<text x="77.3" y="120.2">23</text>
<text x="127.8" y="120.2">22</text>
<text x="43" y="130.5">C0201</text>
<text x="48" y="130.9">1</text>
<text x="51.9" y="130.5">X5R 10V</text>
<text x="53.1" y="130.9">2</text>
<text x="77.3" y="130.9">35</text>
<text x="77.3" y="129.1">33</text>
<text x="127.8" y="129.1">32</text>
<text x="127.8" y="130.9">34</text>
<text x="43" y="134.1">C0201</text>
<text x="48" y="134.4">1</text>
<text x="51.9" y="134.1">X5R 10V</text>
<text x="53.1" y="134.4">2</text>
<text x="77.3" y="134.4">39</text>
<text x="77.3" y="132.6">37</text>
<text x="77.3" y="136.2">41</text>
<text x="77.3" y="138">43</text>
<text x="127.8" y="132.6">36</text>
<text x="127.8" y="134.4">38</text>
<text x="127.8" y="136.2">40</text>
<text x="127.8" y="138">42</text>
<text x="77.3" y="139.7">45</text>
<text x="77.3" y="141.5">47</text>
<text x="77.3" y="143.3">49</text>
<text x="127.8" y="139.7">44</text>
<text x="127.8" y="141.5">46</text>
<text x="127.8" y="143.3">48</text>
<text x="77.3" y="145.1">51</text>
<text x="77.3" y="146.9">53</text>
<text x="77.3" y="148.6">55</text>
<text x="127.8" y="145.1">50</text>
<text x="127.8" y="146.9">52</text>
<text x="127.8" y="148.6">54</text>
<text x="77.3" y="150.4">57</text>
<text x="77.3" y="155.7">63</text>
<text x="77.3" y="154">61</text>
<text x="77.3" y="152.2">59</text>
<text x="127.8" y="150.4">56</text>
<text x="127.8" y="152.2">58</text>
<text x="127.8" y="155.7">62</text>
<text x="127.8" y="154">60</text>
<text x="143.1" y="151.3">R0201</text>
<text x="151.9" y="155.8">R0201</text>
<text x="151.9" y="153.5">R0201</text>
<text x="77.3" y="159.3">67</text>
<text x="77.3" y="161.1">69</text>
<text x="77.3" y="157.5">65</text>
<text x="127.8" y="161.1">68</text>
<text x="127.8" y="159.3">66</text>
<text x="127.8" y="157.5">64</text>
<text x="77.3" y="162.9">71</text>
<text x="77.3" y="166.4">75</text>
<text x="77.3" y="164.6">73</text>
<text x="127.8" y="162.9">70</text>
<text x="127.8" y="164.6">72</text>
<text x="127.8" y="166.4">74</text>
<text x="139" y="165.4">VCC3V3_WF</text>
<text x="152.4" y="162">R0201</text>
<text x="90.6" y="175.1" transform="rotate(-90 90.6 175.1)">79</text>
<text x="94.2" y="175.1" transform="rotate(-90 94.2 175.1)">78</text>
<text x="101.3" y="175.1" transform="rotate(-90 101.3 175.1)">77</text>
<text x="104.9" y="175.1" transform="rotate(-90 104.9 175.1)">76</text>
<text x="227.9" y="199.1">Size</text>
<text x="228.8" y="202.5">A3</text>
<text x="234.5" y="202.7">Page Name:</text>
<text x="239.1" y="198.8">Title:</text>
<text x="286.4" y="199.1">REV</text>
<text x="287.3" y="202.7">1.1</text>
<text x="227.7" y="205.2">Date:</text>
<text x="233.8" y="205.2">Wednesday, June 29, 2022</text>
<text x="262.2" y="205.2">Sheet</text>
<text x="271.2" y="205.2">6</text>
<text x="276.5" y="205.2">o f</text>
<text x="281.8" y="205.2">33</text>
</g>
<g font-size="1.6" fill="#000080">
<text x="94.2" y="33.4">U24</text>
<text x="122.7" y="35.2">L30</text>
<text x="56.9" y="37">C607</text>
<text x="56.9" y="38.8">10uF</text>
<text x="65.8" y="37">C608</text>
<text x="65.8" y="38.8">100nF</text>
<text x="108.5" y="40.6">100nF</text>
<text x="122.7" y="37">4.7uH</text>
<text x="140.5" y="37">C609</text>
<text x="140.5" y="38.8">10uF</text>
<text x="147.6" y="37">C610</text>
<text x="147.6" y="38.8">100nF</text>
<text x="165.4" y="38.8">C611</text>
<text x="165.4" y="40.6">22pF</text>
<text x="172.5" y="38.8">R437</text>
<text x="172.5" y="40.6">232K</text>
<text x="201.3" y="38.2">C93</text>
<text x="201.3" y="39.7">22uF/6.3V</text>
<text x="65.8" y="44.1">C0402</text>
<text x="74.7" y="44.1">R436</text>
<text x="74.7" y="45.9">10K</text>
<text x="88.9" y="45.9">C612</text>
<text x="88.9" y="47.7">100nF SOT_23_6</text>
<text x="94.2" y="45.9">SY8113B</text>
<text x="117.4" y="42.3">C0402</text>
<text x="147.6" y="44.1">C0402</text>
<text x="179.3" y="43.9">C91</text>
<text x="179.9" y="45.7">0.1uF</text>
<text x="185.3" y="43.9">C54</text>
<text x="186" y="45.7">0.1uF</text>
<text x="88.9" y="53">C0402</text>
<text x="172.5" y="51.2">R438</text>
<text x="172.5" y="53">49.9K</text>
<text x="80.4" y="93.6">u23</text>
<text x="80.4" y="95.3">M2_NGFF_KEY_E</text>
<text x="136.6" y="113.1">0RR90625R0201</text>
<text x="136.7" y="111.3">0RR90626R0201</text>
<text x="49.1" y="121.8">R95123</text>
<text x="49.4" y="125.7">R95124</text>
<text x="56.3" y="121.5">2.2k</text>
<text x="56.7" y="125.3">2.7k</text>
<text x="43" y="135.8">C90383</text>
<text x="43" y="132.3">C90382</text>
<text x="55.5" y="135.8">100nF</text>
<text x="55.5" y="132.3">100nF</text>
<text x="138.5" y="149.6">0R</text>
<text x="131.6" y="151.9">R90629</text>
<text x="139.9" y="155.8">R90581</text>
<text x="139.9" y="153.6">R90580</text>
<text x="147.6" y="156">0R</text>
<text x="147.6" y="153.3">0R</text>
<text x="140.6" y="162.3">R90628</text>
<text x="147.9" y="162">0R</text>
</g>
<g font-size="1.6" fill="#004080">
<text x="95.1" y="39.8">GND</text>
<text x="95.1" y="36.3">VIN</text>
<text x="103.7" y="39.8">BS</text>
<text x="103.9" y="36.3">LX</text>
<text x="95.1" y="43.4">EN</text>
<text x="99.9" y="43.4">FB/OUT</text>
<text x="81.2" y="101.7">GND</text>
<text x="81.2" y="103.5">NC</text>
<text x="81.2" y="105.3">NC</text>
<text x="81.2" y="107.1">GND</text>
<text x="117.7" y="107.1">GPIO_LED</text>
<text x="122.4" y="103.5">3.3V</text>
<text x="122.4" y="105.3">3.3V</text>
<text x="81.2" y="108.8">SDIO_CLK</text>
<text x="81.2" y="110.6">SDIO_CMD</text>
<text x="81.2" y="112.4">SDIO_D0</text>
<text x="117.2" y="110.6">PCM-SYNC</text>
<text x="118.5" y="108.8">PCM-CLK</text>
<text x="120" y="112.4">PCM-IN</text>
<text x="81.2" y="114.2">SDIO_D1</text>
<text x="81.2" y="116">SDIO_D2</text>
<text x="81.2" y="117.7">SDIO_D3</text>
<text x="81.2" y="119.5">WIFI_HOST_WAKE</text>
<text x="118.2" y="114.2">PCM-OUT</text>
<text x="118.3" y="119.5">BT_HOST</text>
<text x="122.1" y="117.7">GND</text>
<text x="123.4" y="116">NC</text>
<text x="81.2" y="121.3">WIFI_REG_ON</text>
<text x="116.3" y="121.3">UART0_RXD</text>
<text x="81.2" y="132">TX-P</text>
<text x="81.2" y="130.2">GND</text>
<text x="116.4" y="130.2">UART0_TXD</text>
<text x="116.4" y="132">UART0_CTS</text>
<text x="81.2" y="135.5">GND</text>
<text x="81.2" y="133.7">TX-N</text>
<text x="81.2" y="137.3">RX-P</text>
<text x="116.4" y="133.7">UART0_RTS</text>
<text x="123.4" y="135.5">NC</text>
<text x="123.4" y="137.3">NC</text>
<text x="81.2" y="139.1">RX-N</text>
<text x="81.2" y="140.8">GND</text>
<text x="81.2" y="142.6">CLK-P</text>
<text x="116" y="139.1">BT_REG_NO</text>
<text x="123.4" y="140.8">NC</text>
<text x="123.4" y="142.6">NC</text>
<text x="81.2" y="144.4">CLK-N</text>
<text x="81.2" y="146.2">GND</text>
<text x="81.2" y="148">CLKREQ0</text>
<text x="81.2" y="149.7">PEWAKE0</text>
<text x="117.2" y="146.2">RTC_CLKO</text>
<text x="119.1" y="148">PERSTO</text>
<text x="123.4" y="144.4">NC</text>
<text x="123.4" y="149.7">NC</text>
<text x="81.2" y="151.5">GND</text>
<text x="81.2" y="155.1">NC</text>
<text x="81.2" y="153.3">NC</text>
<text x="118.1" y="153.3">I2C_DATA</text>
<text x="119.2" y="155.1">I2C_CLK</text>
<text x="123.4" y="151.5">NC</text>
<text x="81.2" y="160.4">NC</text>
<text x="81.2" y="158.6">NC</text>
<text x="81.2" y="156.8">GND</text>
<text x="123.4" y="160.4">NC</text>
<text x="123.4" y="158.6">NC</text>
<text x="123.4" y="156.8">NC</text>
<text x="81.2" y="162.2">GND</text>
<text x="81.2" y="164">NC</text>
<text x="81.2" y="167.5">GND</text>
<text x="81.2" y="165.7">NC</text>
<text x="118" y="164">BT_WAKE</text>
<text x="122.4" y="165.7">3.3V</text>
<text x="122.4" y="167.5">3.3V</text>
<text x="123.4" y="162.2">NC</text>
<text x="91.8" y="171.2" transform="rotate(-90 91.8 171.2)">GND</text>
<text x="95.3" y="171.2" transform="rotate(-90 95.3 171.2)">GND</text>
<text x="102.4" y="171.2" transform="rotate(-90 102.4 171.2)">GND</text>
<text x="106" y="171.2" transform="rotate(-90 106 171.2)">GND</text>
</g>
<g font-size="1.6" fill="#f00">
<text x="46.8" y="50.5">EKEY_EN</text>
<text x="42.1" y="104.9">USB3_DM</text>
<text x="42.3" y="103.1">USB3_DP</text>
<text x="39.7" y="110.4">SDIO-CMD-M0</text>
<text x="40" y="108.7">SDIO-CLK-M0</text>
<text x="41.1" y="112.2">SDIO-D0-M0</text>
<text x="155.8" y="112">I2S2_SDI_M0_BT</text>
<text x="156.3" y="108.7">I2S2_SCLK_M0_BT</text>
<text x="156.5" y="110.4">I2S2_LRCK_M0_BT</text>
<text x="40.3" y="119.3">WIFI_WAKE_HOST_H</text>
<text x="41.1" y="114.2">SDIO-D1-M0</text>
<text x="41.1" y="117.6">SDIO-D3-M0</text>
<text x="41.2" y="115.8">SDIO-D2-M0</text>
<text x="155.8" y="114">I2S2_SDO_M0_BT</text>
<text x="171.8" y="119.1">BT_WAKE_HOST_H</text>
<text x="32.2" y="123.8">WIFI_REG_ON_H</text>
<text x="139.8" y="120.9">UART6-RX</text>
<text x="24.3" y="131.6">[15]</text>
<text x="30.8" y="131.6">PCIE20_1_TXP</text>
<text x="140.1" y="131.6">UART6-CTSN</text>
<text x="140.1" y="129.8">UART6-TX</text>
<text x="23.1" y="136.9">[15]</text>
<text x="24.6" y="135.1">[15]</text>
<text x="29.5" y="136.9">PCIE20_1_RXP</text>
<text x="30.9" y="135.1">PCIE20_1_TXN</text>
<text x="140.1" y="133.4">UART6-RTSN</text>
<text x="18.7" y="142.2">[15]</text>
<text x="23.3" y="138.7">[15]</text>
<text x="25.1" y="142.2">PCIE20_1_REFCLKP</text>
<text x="29.7" y="138.7">PCIE20_1_RXN</text>
<text x="141" y="138.7">BT_REG_ON_H</text>
<text x="18.8" y="144">[15]</text>
<text x="25.2" y="144">PCIE20_1_REFCLKN</text>
<text x="34.7" y="147.8">PCIE30x1_0_CLKREQn_M1_L</text>
<text x="36.3" y="149.6">PCIE30x1_0_WAKEn_M1_L</text>
<text x="178.7" y="145.8">32KOUT_WIFI</text>
<text x="179.3" y="148">PCIE30x1_0_PERSTn_M1_L</text>
<text x="180.1" y="149.4">BT_WAKE_L</text>
<text x="178" y="152.9">I2C4_SDA-3V3</text>
<text x="178.4" y="154.7">I2C4_SCL-3V3</text>
<text x="178.7" y="151.1">W-DISABLE</text>
<text x="166.4" y="163.4">BT_WAKE_L</text>
</g>
<g font-size="1.6" fill="#00f">
<text x="100.3" y="124">M.2 NGFF</text>
<text x="100.3" y="125.6">E-KEY</text>
</g>
<g font-size="1.5">
<text x="72.9" y="35">4.5V&lt;VIN&lt;18V</text>
<text x="112" y="43.9">FB=0.6V</text>
</g>
<g font-size="1.3">
<text x="30.8" y="1.3">5</text>
<text x="88.8" y="1.3">4</text>
<text x="146.9" y="1.3">3</text>
<text x="205" y="1.3">2</text>
<text x="263.1" y="1.3">1</text>
<text x=".5" y="28.4">D</text>
<text x="292.6" y="28.4">D</text>
<text x=".5" y="79.5">C</text>
<text x="292.6" y="79.5">C</text>
<text x=".5" y="130.6">B</text>
<text x="292.6" y="130.6">B</text>
<text x=".5" y="181.7">A</text>
<text x="292.6" y="181.7">A</text>
<text x="30.8" y="207.4">5</text>
<text x="88.8" y="207.4">4</text>
<text x="146.9" y="207.4">3</text>
<text x="205" y="207.4">2</text>
<text x="263.1" y="207.4">1</text>
</g>
</svg>
